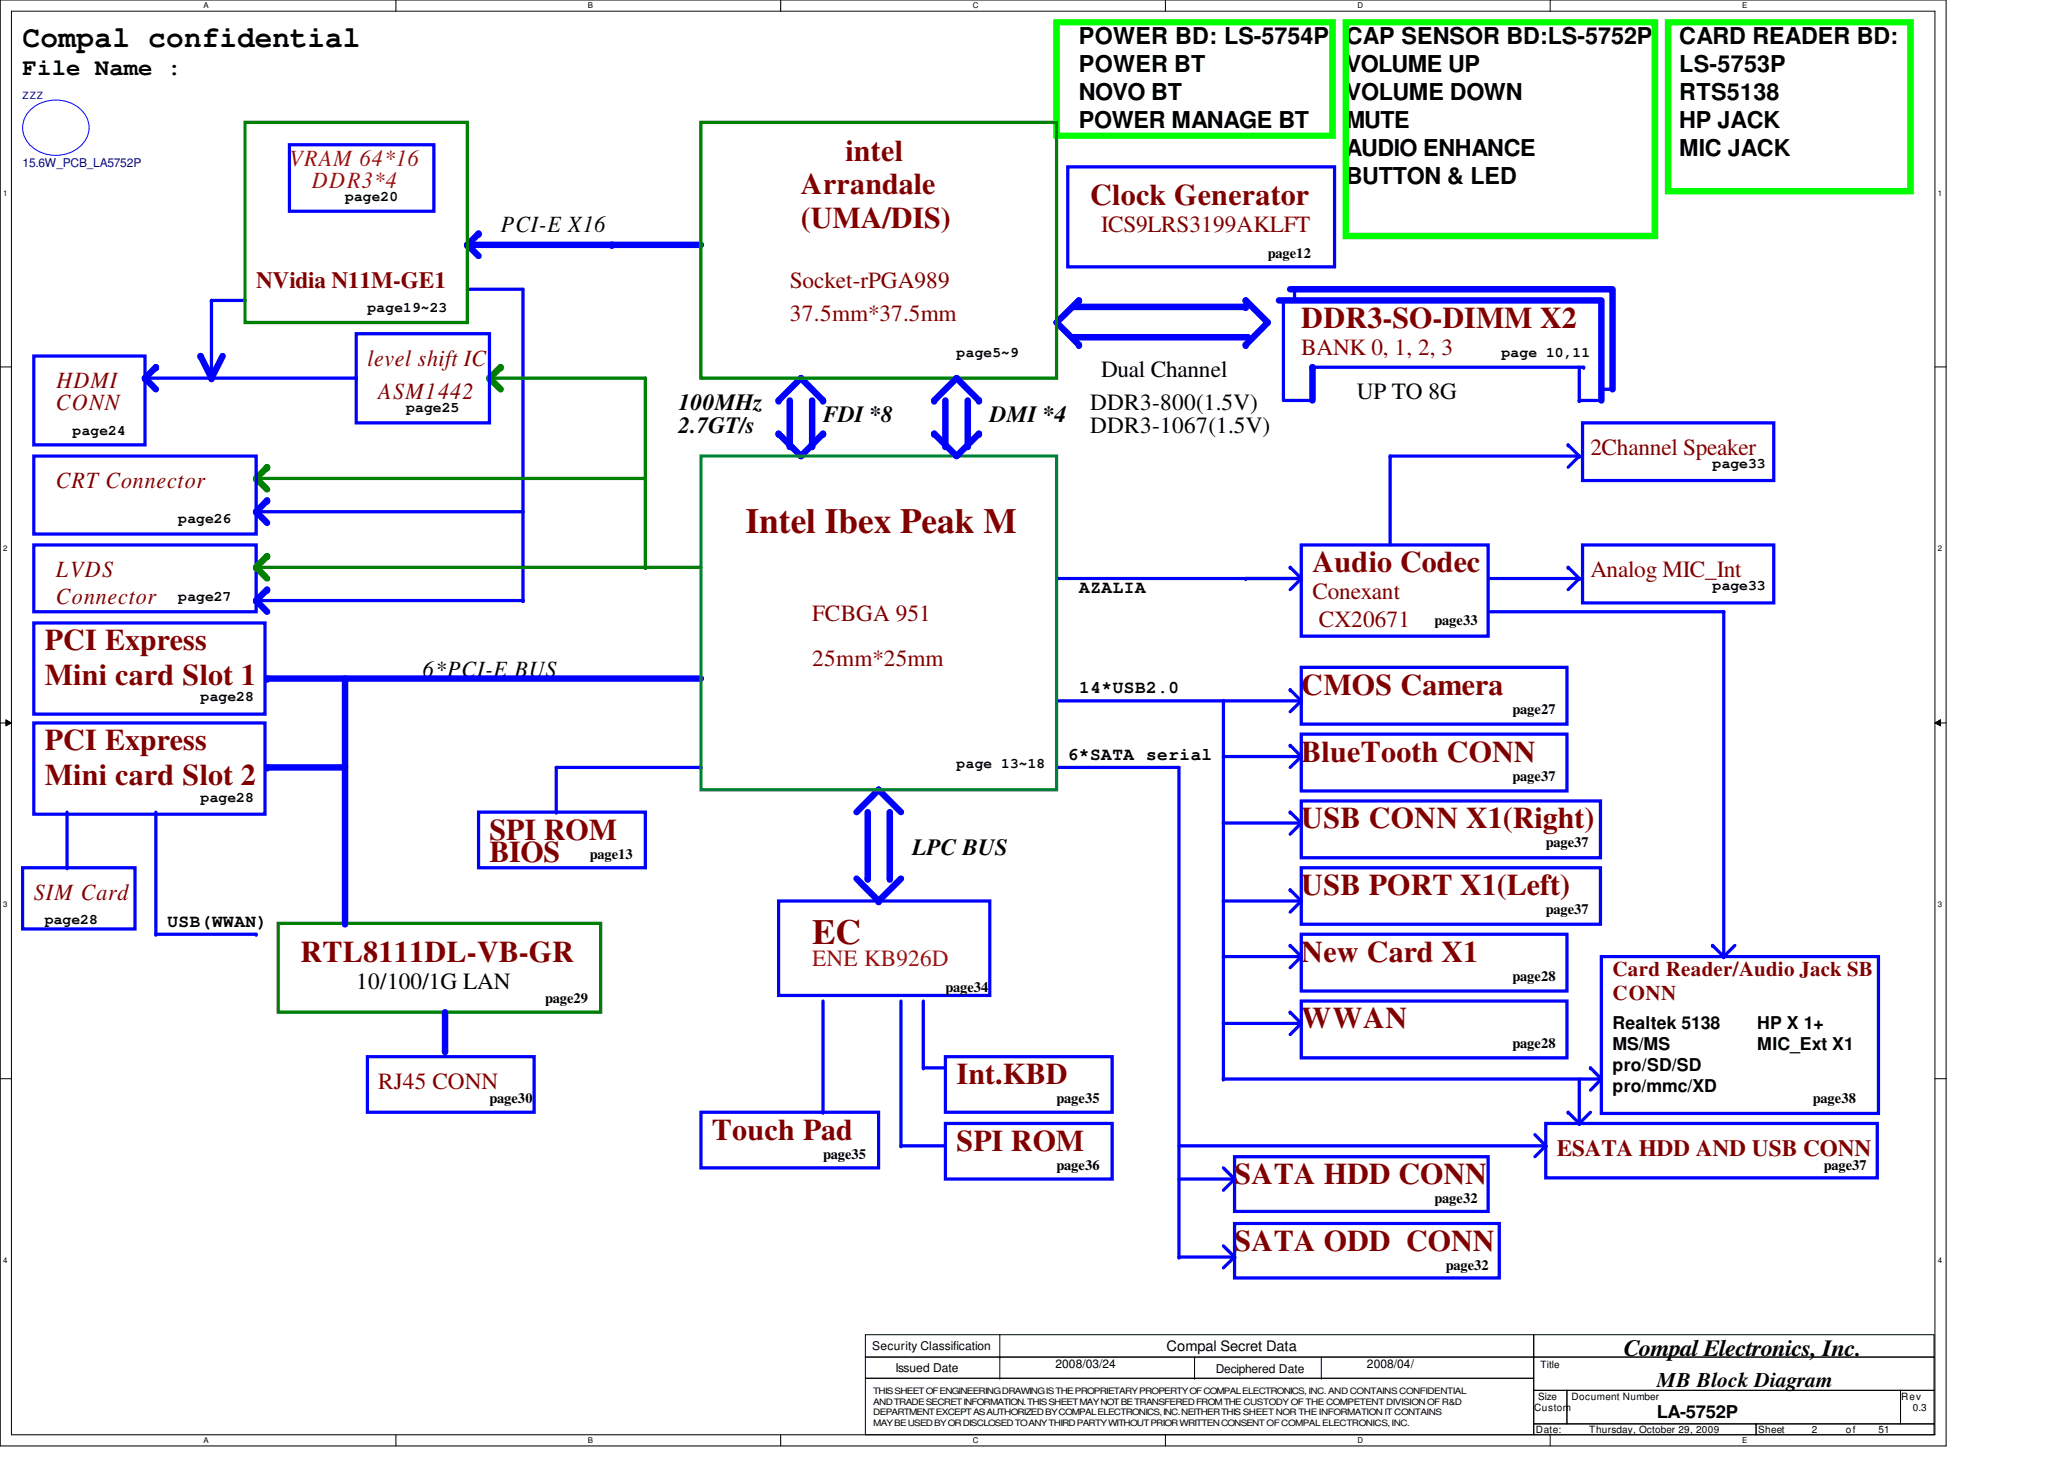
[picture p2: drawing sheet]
<svg xmlns="http://www.w3.org/2000/svg" width="297mm" height="210mm" viewBox="0 0 297 210" stroke-linecap="round" stroke-linejoin="round" font-family="sans-serif">
<path d="M0 0h280.1v208h-280.1zM1.6 1.6h276.9v204.8h-276.9z" fill="none" stroke="#000" stroke-width=".14"/>
<g fill="#fff">
<path d="M29.3 .2h.7v1.2h-.7z"/>
<path d="M29.3 206.6h.7v1.2h-.7z"/>
</g>
<path d="M57 0v1.6M57 206.4v1.6" fill="none" stroke="#000" stroke-width=".14"/>
<g fill="#fff">
<path d="M84.6 .2h.7v1.2h-.7z"/>
<path d="M84.6 206.6h.7v1.2h-.7z"/>
</g>
<path d="M112.3 0v1.6M112.3 206.4v1.6" fill="none" stroke="#000" stroke-width=".14"/>
<g fill="#fff">
<path d="M140 .2h.8v1.2h-.8z"/>
<path d="M140 206.6h.8v1.2h-.8z"/>
</g>
<path d="M167.7 0v1.6M167.7 206.4v1.6" fill="none" stroke="#000" stroke-width=".14"/>
<g fill="#fff">
<path d="M195.4 .2h.7v1.2h-.7z"/>
<path d="M195.4 206.6h.7v1.2h-.7z"/>
</g>
<path d="M223.1 0v1.6M223.1 206.4v1.6" fill="none" stroke="#000" stroke-width=".14"/>
<g fill="#fff">
<path d="M250.7 .2h.8v1.2h-.8z"/>
<path d="M250.7 206.6h.8v1.2h-.8z"/>
<path d="M.5 27.2h.6v1.2h-.6z"/>
<path d="M278.9 27.2h.6v1.2h-.6z"/>
<path d="M.5 78.4h.6v1.1h-.6z"/>
<path d="M278.9 78.4h.6v1.1h-.6z"/>
</g>
<path d="M0 52.8h1.6M278.5 52.8h1.6" fill="none" stroke="#000" stroke-width=".14"/>
<g fill="#fff">
<path d="M.5 129.6h.6v1.2h-.6z"/>
<path d="M278.9 129.6h.6v1.2h-.6z"/>
</g>
<path d="M0 104h1.6M.8 103.5l.8 .5-.8 .4zM278.5 104l.8-.5v.9zM278.5 104h1.6" fill="none" stroke="#000" stroke-width=".14"/>
<path d="M.8 103.5l.8 .5-.8 .4zM278.5 104l.8-.5v.9z" fill="#000"/>
<g fill="#fff">
<path d="M.5 180.8h.6v1.1h-.6z"/>
<path d="M278.9 180.8h.6v1.1h-.6z"/>
</g>
<g fill="none" stroke="#000" stroke-width=".14">
<path d="M0 155.2h1.6M278.5 155.2h1.6M124.5 192h96.2v3.2h-96.2zM124.5 195.2h96.2v3.1h-96.2zM124.5 198.3h96.2v8.1h-96.2zM143.9 195.2h.1M143.9 198.3h.1M143.9 192v6.3M171.9 198.3h.1M171.9 195.2v3.1M190.2 198.3h.1M190.2 195.2v3.1"/>
<path d="M220.7 192h57.6v3.2h-57.6zM220.7 195.2h57.6v4.8h-57.6zM220.7 200h4.8v4.9h-4.8zM220.7 204.9h32v1.5h-32zM225.5 200h48v4.9h-48zM252.7 204.9h25.6v1.5h-25.6zM273.5 200h4.8v4.9h-4.8z"/>
</g>
<path d="M41.7 20.8h20.7v9.6h-20.7zM75.3 41.6v44.8" fill="none" stroke="#00f" stroke-width=".47"/>
<circle cx="75.3" cy="86.4" r=".23" fill="#00f"/>
<path d="M36.9 86.4l1.5 1.6" fill="none" stroke="#00f" stroke-width=".93"/>
<circle cx="36.9" cy="86.4" r=".47" fill="#00f"/>
<path d="M36.9 86.4h38.4" fill="none" stroke="#00f" stroke-width=".47"/>
<circle cx="75.3" cy="86.4" r=".23" fill="#00f"/>
<path d="M38.4 84.8l-1.5 1.6" fill="none" stroke="#00f" stroke-width=".93"/>
<circle cx="38.4" cy="84.8" r=".47" fill="#00f"/>
<path d="M67.3 35.2h20.7" fill="none" stroke="#00f" stroke-width=".93"/>
<circle cx="67.3" cy="35.2" r=".47" fill="#00f"/>
<path d="M80 110.4h20.9" fill="none" stroke="#00f" stroke-width=".47"/>
<circle cx="100.9" cy="110.4" r=".23" fill="#00f"/>
<path d="M68.9 116.8h24v8h-24zM80 110.4v6.4" fill="none" stroke="#00f" stroke-width=".47"/>
<circle cx="80" cy="116.8" r=".23" fill="#00f"/>
<path d="M200.1 65.6h27.2" fill="none" stroke="#00f" stroke-width=".47"/>
<circle cx="227.3" cy="65.6" r=".23" fill="#00f"/>
<path d="M227.3 65.6l-1.6 1.6" fill="none" stroke="#00f" stroke-width=".47"/>
<circle cx="227.3" cy="65.6" r=".23" fill="#00f"/>
<path d="M225.7 64l1.6 1.6" fill="none" stroke="#00f" stroke-width=".47"/>
<circle cx="225.7" cy="64" r=".23" fill="#00f"/>
<path d="M200.1 65.6v12.8" fill="none" stroke="#00f" stroke-width=".47"/>
<circle cx="200.1" cy="65.6" r=".23" fill="#00f"/>
<path d="M67.3 41.6h8" fill="none" stroke="#00f" stroke-width=".47"/>
<circle cx="67.3" cy="41.6" r=".23" fill="#00f"/>
<path d="M4.9 51.2h16v12.8h-16zM220.9 163.2l1.6 1.6M222.5 161.6h47.7v7.9h-47.7z" fill="none" stroke="#00f" stroke-width=".47"/>
<circle cx="222.5" cy="164.8" r=".23" fill="#00f"/>
<path d="M222.5 164.8l-1.6 1.6" fill="none" stroke="#00f" stroke-width=".47"/>
<circle cx="222.5" cy="164.8" r=".23" fill="#00f"/>
<path d="M169.7 164.8h52.8" fill="none" stroke="#00f" stroke-width=".47"/>
<circle cx="222.5" cy="164.8" r=".23" fill="#00f"/>
<path d="M225.7 160l1.6 1.6" fill="none" stroke="#00f" stroke-width=".47"/>
<circle cx="225.7" cy="160" r=".23" fill="#00f"/>
<path d="M227.3 155.2v6.4" fill="none" stroke="#00f" stroke-width=".47"/>
<circle cx="227.3" cy="161.6" r=".23" fill="#00f"/>
<path d="M228.9 160l-1.6 1.6" fill="none" stroke="#00f" stroke-width=".47"/>
<circle cx="227.3" cy="161.6" r=".23" fill="#00f"/>
<path d="M187.3 124.8h43v8.2h-43zM187.3 129.6l-1.6 1.6" fill="none" stroke="#00f" stroke-width=".47"/>
<circle cx="187.3" cy="129.6" r=".23" fill="#00f"/>
<path d="M176.1 129.6h11.2" fill="none" stroke="#00f" stroke-width=".47"/>
<circle cx="187.3" cy="129.6" r=".23" fill="#00f"/>
<path d="M185.7 128l1.6 1.6" fill="none" stroke="#00f" stroke-width=".47"/>
<circle cx="185.7" cy="128" r=".23" fill="#00f"/>
<path d="M88 35.2h12.9" fill="none" stroke="#00f" stroke-width=".93"/>
<circle cx="88" cy="35.2" r=".47" fill="#00f"/>
<path d="M22.4 116.8v17.6" fill="none" stroke="#00f" stroke-width=".47"/>
<circle cx="22.4" cy="134.4" r=".23" fill="#00f"/>
<path d="M22.4 134.4h14.5" fill="none" stroke="#00f" stroke-width=".47"/>
<circle cx="36.9" cy="134.4" r=".23" fill="#00f"/>
<path d="M177.7 180.8l-1.6 1.6" fill="none" stroke="#00f" stroke-width=".47"/>
<circle cx="177.7" cy="180.8" r=".23" fill="#00f"/>
<path d="M176.1 179.2l1.6 1.6" fill="none" stroke="#00f" stroke-width=".47"/>
<circle cx="177.7" cy="180.8" r=".23" fill="#00f"/>
<path d="M176.1 168l1.6 1.6" fill="none" stroke="#00f" stroke-width=".47"/>
<circle cx="177.7" cy="169.6" r=".23" fill="#00f"/>
<path d="M177.7 169.6l-1.6 1.6" fill="none" stroke="#00f" stroke-width=".47"/>
<circle cx="177.7" cy="169.6" r=".23" fill="#00f"/>
<path d="M169.7 169.6h8" fill="none" stroke="#00f" stroke-width=".47"/>
<circle cx="177.7" cy="169.6" r=".23" fill="#00f"/>
<path d="M169.7 180.8h8" fill="none" stroke="#00f" stroke-width=".47"/>
<circle cx="177.7" cy="180.8" r=".23" fill="#00f"/>
<path d="M169.7 110.4v70.4M177.7 166.4h36.5v7.9h-36.5zM177.7 176h38.1v7.9h-38.1z" fill="none" stroke="#00f" stroke-width=".47"/>
<circle cx="169.7" cy="180.8" r=".23" fill="#00f"/>
<path d="M38.4 97.6h62.5" fill="none" stroke="#00f" stroke-width=".93"/>
<circle cx="38.4" cy="97.6" r=".47" fill="#00f"/>
<path d="M4.9 89.6h33.2v13.1h-33.2z" fill="none" stroke="#00f" stroke-width=".47"/>
<path d="M128.1 116.8v9.6" fill="none" stroke="#00f" stroke-width=".93"/>
<circle cx="128.1" cy="126.4" r=".47" fill="#00f"/>
<path d="M240.1 3.2h34.9v24.3h-34.9z" fill="none" stroke="#0f0" stroke-width=".93"/>
<path d="M4.9 104h33.2v13.1h-33.2zM185.7 116.8l1.6 1.6M187.3 115.2h43v8.2h-43z" fill="none" stroke="#00f" stroke-width=".47"/>
<circle cx="185.7" cy="116.8" r=".23" fill="#00f"/>
<path d="M176.1 118.4h11.2" fill="none" stroke="#00f" stroke-width=".47"/>
<circle cx="187.3" cy="118.4" r=".23" fill="#00f"/>
<path d="M187.3 118.4l-1.6 1.6" fill="none" stroke="#00f" stroke-width=".47"/>
<circle cx="187.3" cy="118.4" r=".23" fill="#00f"/>
<path d="M214.5 88h33.6" fill="none" stroke="#00f" stroke-width=".47"/>
<circle cx="248.1" cy="88" r=".23" fill="#00f"/>
<path d="M248.1 88v49.6" fill="none" stroke="#00f" stroke-width=".47"/>
<circle cx="248.1" cy="137.6" r=".23" fill="#00f"/>
<path d="M246.5 136l1.6 1.6" fill="none" stroke="#00f" stroke-width=".47"/>
<circle cx="246.5" cy="136" r=".23" fill="#00f"/>
<path d="M249.7 136l-1.6 1.6" fill="none" stroke="#00f" stroke-width=".47"/>
<circle cx="248.1" cy="137.6" r=".23" fill="#00f"/>
<path d="M124.9 116.8v9.6" fill="none" stroke="#00f" stroke-width=".93"/>
<circle cx="124.9" cy="126.4" r=".47" fill="#00f"/>
<path d="M126.4 113.6l-3.1 3.2" fill="none" stroke="#00f" stroke-width=".93"/>
<circle cx="126.4" cy="113.6" r=".47" fill="#00f"/>
<path d="M126.4 113.6l3.3 3.2" fill="none" stroke="#00f" stroke-width=".93"/>
<circle cx="126.4" cy="113.6" r=".47" fill="#00f"/>
<path d="M123.3 126.4l3.1 3.2" fill="none" stroke="#00f" stroke-width=".93"/>
<circle cx="126.4" cy="129.6" r=".47" fill="#00f"/>
<path d="M129.7 126.4l-3.3 3.2" fill="none" stroke="#00f" stroke-width=".93"/>
<circle cx="126.4" cy="129.6" r=".47" fill="#00f"/>
<path d="M153.7 24h38.4v14.4h-38.4zM52.9 152h24v8h-24zM136.1 152h24v8h-24zM100.9 160h25.5v8h-25.5zM136.1 161.6h24v8h-24z" fill="none" stroke="#00f" stroke-width=".47"/>
<path d="M40 132.8h46.4v12.8h-46.4z" fill="none" stroke="#008000" stroke-width=".47"/>
<path d="M32 51.2l-1.6 3.2" fill="none" stroke="#00f" stroke-width=".93"/>
<circle cx="30.4" cy="54.4" r=".47" fill="#00f"/>
<path d="M30.4 43.2v11.2" fill="none" stroke="#00f" stroke-width=".47"/>
<circle cx="30.4" cy="43.2" r=".23" fill="#00f"/>
<path d="M28.9 51.2l1.5 3.2" fill="none" stroke="#00f" stroke-width=".93"/>
<circle cx="28.9" cy="51.2" r=".47" fill="#00f"/>
<path d="M36.9 73.6l1.5 1.6" fill="none" stroke="#00f" stroke-width=".93"/>
<circle cx="36.9" cy="73.6" r=".47" fill="#00f"/>
<path d="M36.9 73.6h38.4" fill="none" stroke="#00f" stroke-width=".47"/>
<circle cx="75.3" cy="73.6" r=".23" fill="#00f"/>
<path d="M38.4 72l-1.5 1.6" fill="none" stroke="#00f" stroke-width=".93"/>
<circle cx="38.4" cy="72" r=".47" fill="#00f"/>
<path d="M20.9 54.4l1.5 1.6" fill="none" stroke="#00f" stroke-width=".93"/>
<circle cx="20.9" cy="54.4" r=".47" fill="#00f"/>
<path d="M20.9 54.4h30.4" fill="none" stroke="#00f" stroke-width=".47"/>
<circle cx="51.3" cy="54.4" r=".23" fill="#00f"/>
<path d="M22.4 52.8l-1.5 1.6" fill="none" stroke="#00f" stroke-width=".93"/>
<circle cx="22.4" cy="52.8" r=".47" fill="#00f"/>
<path d="M92.9 81.6h8" fill="none" stroke="#008000" stroke-width=".47"/>
<circle cx="92.9" cy="81.6" r=".23" fill="#008000"/>
<path d="M36.9 68.8h56" fill="none" stroke="#008000" stroke-width=".47"/>
<circle cx="92.9" cy="68.8" r=".23" fill="#008000"/>
<path d="M38.4 67.2l-1.5 1.6" fill="none" stroke="#008000" stroke-width=".93"/>
<circle cx="38.4" cy="67.2" r=".47" fill="#008000"/>
<path d="M36.9 68.8l1.5 1.6" fill="none" stroke="#008000" stroke-width=".93"/>
<circle cx="36.9" cy="68.8" r=".47" fill="#008000"/>
<path d="M70.4 54.4h22.5" fill="none" stroke="#008000" stroke-width=".47"/>
<circle cx="92.9" cy="54.4" r=".23" fill="#008000"/>
<path d="M72 52.8l-1.6 1.6" fill="none" stroke="#008000" stroke-width=".93"/>
<circle cx="72" cy="52.8" r=".47" fill="#008000"/>
<path d="M70.4 54.4l1.6 1.6" fill="none" stroke="#008000" stroke-width=".93"/>
<circle cx="70.4" cy="54.4" r=".47" fill="#008000"/>
<path d="M92.9 54.4v27.2" fill="none" stroke="#008000" stroke-width=".47"/>
<circle cx="92.9" cy="81.6" r=".23" fill="#008000"/>
<path d="M30.4 43.2h4.9M51.3 48h19.1v12.8h-19.1z" fill="none" stroke="#00f" stroke-width=".47"/>
<circle cx="30.4" cy="43.2" r=".23" fill="#00f"/>
<path d="M115.3 54.4l3.1 3.2" fill="none" stroke="#00f" stroke-width=".93"/>
<circle cx="118.4" cy="57.6" r=".47" fill="#00f"/>
<path d="M112.1 62.4l3.2 3.2" fill="none" stroke="#00f" stroke-width=".93"/>
<circle cx="112.1" cy="62.4" r=".47" fill="#00f"/>
<path d="M116.9 57.6v6.6" fill="none" stroke="#00f" stroke-width=".93"/>
<circle cx="116.9" cy="64.2" r=".47" fill="#00f"/>
<path d="M113.7 57.6v6.6" fill="none" stroke="#00f" stroke-width=".93"/>
<circle cx="113.7" cy="64.2" r=".47" fill="#00f"/>
<path d="M118.4 62.4l-3.1 3.2" fill="none" stroke="#00f" stroke-width=".93"/>
<circle cx="118.4" cy="62.4" r=".47" fill="#00f"/>
<path d="M115.3 54.4l-3.2 3.2" fill="none" stroke="#00f" stroke-width=".93"/>
<circle cx="112.1" cy="57.6" r=".47" fill="#00f"/>
<path d="M67.3 35.2l1.6 1.6" fill="none" stroke="#00f" stroke-width=".93"/>
<circle cx="67.3" cy="35.2" r=".47" fill="#00f"/>
<path d="M68.9 33.6l-1.6 1.6" fill="none" stroke="#00f" stroke-width=".93"/>
<circle cx="68.9" cy="33.6" r=".47" fill="#00f"/>
<path d="M227.3 83.2l-1.6 1.6" fill="none" stroke="#00f" stroke-width=".47"/>
<circle cx="227.3" cy="83.2" r=".23" fill="#00f"/>
<path d="M214.5 83.2h12.8" fill="none" stroke="#00f" stroke-width=".47"/>
<circle cx="227.3" cy="83.2" r=".23" fill="#00f"/>
<path d="M225.7 81.6l1.6 1.6" fill="none" stroke="#00f" stroke-width=".47"/>
<circle cx="225.7" cy="81.6" r=".23" fill="#00f"/>
<path d="M227.7 78.4h27.6v8.3h-27.6zM185.7 136l1.6 1.6" fill="none" stroke="#00f" stroke-width=".47"/>
<circle cx="185.7" cy="136" r=".23" fill="#00f"/>
<path d="M176.1 137.6h11.2" fill="none" stroke="#00f" stroke-width=".47"/>
<circle cx="187.3" cy="137.6" r=".23" fill="#00f"/>
<path d="M187.3 137.6l-1.6 1.6" fill="none" stroke="#00f" stroke-width=".47"/>
<circle cx="187.3" cy="137.6" r=".23" fill="#00f"/>
<path d="M187.3 134.4h38.2v8.2h-38.2zM185.7 145.6l1.6 1.6" fill="none" stroke="#00f" stroke-width=".47"/>
<circle cx="185.7" cy="145.6" r=".23" fill="#00f"/>
<path d="M176.1 147.2h11.2" fill="none" stroke="#00f" stroke-width=".47"/>
<circle cx="187.3" cy="147.2" r=".23" fill="#00f"/>
<path d="M187.3 147.2l-1.6 1.6" fill="none" stroke="#00f" stroke-width=".47"/>
<circle cx="187.3" cy="147.2" r=".23" fill="#00f"/>
<path d="M187.3 144h38.2v8.2h-38.2zM228.9 153.6l1.6 1.6" fill="none" stroke="#00f" stroke-width=".47"/>
<circle cx="228.9" cy="153.6" r=".23" fill="#00f"/>
<path d="M176.1 155.2h54.4" fill="none" stroke="#00f" stroke-width=".47"/>
<circle cx="230.5" cy="155.2" r=".23" fill="#00f"/>
<path d="M230.5 155.2l-1.6 1.6" fill="none" stroke="#00f" stroke-width=".47"/>
<circle cx="230.5" cy="155.2" r=".23" fill="#00f"/>
<path d="M9.6 116.8v8M3.3 124.8h16.1v8.8h-16.1z" fill="none" stroke="#00f" stroke-width=".47"/>
<circle cx="9.6" cy="124.8" r=".23" fill="#00f"/>
<path d="M185.7 107.2l1.6 1.6M230.5 137.6h39.8v22.6h-39.8z" fill="none" stroke="#00f" stroke-width=".47"/>
<path d="M152.1 3.2h39.7v16.3h-39.7zM193.7 3.2h44.5v30.8h-44.5z" fill="none" stroke="#0f0" stroke-width=".93"/>
<circle cx="185.7" cy="107.2" r=".23" fill="#00f"/>
<path d="M187.3 108.8l-1.6 1.6" fill="none" stroke="#00f" stroke-width=".47"/>
<circle cx="187.3" cy="108.8" r=".23" fill="#00f"/>
<path d="M176.1 108.8h11.2" fill="none" stroke="#00f" stroke-width=".47"/>
<circle cx="187.3" cy="108.8" r=".23" fill="#00f"/>
<path d="M185.7 99.2l1.6 1.6" fill="none" stroke="#00f" stroke-width=".47"/>
<circle cx="185.7" cy="99.2" r=".23" fill="#00f"/>
<path d="M187.3 100.8l-1.6 1.6" fill="none" stroke="#00f" stroke-width=".47"/>
<circle cx="187.3" cy="100.8" r=".23" fill="#00f"/>
<path d="M176.1 100.8h11.2" fill="none" stroke="#00f" stroke-width=".47"/>
<circle cx="187.3" cy="100.8" r=".23" fill="#00f"/>
<path d="M187.3 78.4h26.9v13.1h-26.9zM185.7 81.6l1.6 1.6M187.3 96h38.2v8.2h-38.2zM187.3 105.6h38.2v8.2h-38.2z" fill="none" stroke="#00f" stroke-width=".47"/>
<circle cx="185.7" cy="81.6" r=".23" fill="#00f"/>
<path d="M187.3 83.2l-1.6 1.6" fill="none" stroke="#00f" stroke-width=".47"/>
<circle cx="187.3" cy="83.2" r=".23" fill="#00f"/>
<path d="M227.7 60.8h27.6v8.3h-27.6zM179.3 83.2h8" fill="none" stroke="#00f" stroke-width=".47"/>
<circle cx="179.3" cy="83.2" r=".23" fill="#00f"/>
<path d="M4.9 65.6h32v11.2h-32zM4.9 78.4h32v9.6h-32zM129.7 144v20.8" fill="none" stroke="#00f" stroke-width=".47"/>
<circle cx="129.7" cy="164.8" r=".23" fill="#00f"/>
<path d="M118.4 144v16" fill="none" stroke="#00f" stroke-width=".47"/>
<circle cx="118.4" cy="160" r=".23" fill="#00f"/>
<path d="M129.7 164.8h6.4" fill="none" stroke="#00f" stroke-width=".47"/>
<circle cx="136.1" cy="164.8" r=".23" fill="#00f"/>
<path d="M132.9 153.6h3.2" fill="none" stroke="#00f" stroke-width=".47"/>
<circle cx="136.1" cy="153.6" r=".23" fill="#00f"/>
<path d="M112.1 129.6h30.3v13.6h-30.3zM132.9 144v9.6" fill="none" stroke="#00f" stroke-width=".47"/>
<circle cx="132.9" cy="153.6" r=".23" fill="#00f"/>
<path d="M152.1 110.4h17.6" fill="none" stroke="#00f" stroke-width=".47"/>
<circle cx="152.1" cy="110.4" r=".23" fill="#00f"/>
<path d="M154.5 48.5h25.1" fill="none" stroke="#00f" stroke-width=".93"/>
<circle cx="179.6" cy="48.5" r=".47" fill="#00f"/>
<path d="M152.1 46.4l3.2 3.2" fill="none" stroke="#00f" stroke-width=".93"/>
<circle cx="155.3" cy="49.6" r=".47" fill="#00f"/>
<path d="M184.7 43.2v14.4h4.2M230.5 56h1.6" fill="none" stroke="#00f" stroke-width=".47"/>
<circle cx="232.1" cy="56" r=".23" fill="#00f"/>
<path d="M184.1 43.2h46.4v14.4" fill="none" stroke="#00f" stroke-width=".93"/>
<path d="M227.3 57.6h3.2" fill="none" stroke="#00f" stroke-width=".47"/>
<circle cx="227.3" cy="57.6" r=".23" fill="#00f"/>
<path d="M155.3 43.2l-3.2 3.2" fill="none" stroke="#00f" stroke-width=".93"/>
<circle cx="155.3" cy="43.2" r=".47" fill="#00f"/>
<path d="M188.9 52.8v4.8" fill="none" stroke="#00f" stroke-width=".93"/>
<circle cx="188.9" cy="52.8" r=".47" fill="#00f"/>
<path d="M182.5 46.4l-3.2 3.2" fill="none" stroke="#00f" stroke-width=".93"/>
<circle cx="179.3" cy="49.6" r=".47" fill="#00f"/>
<path d="M179.3 43.2l3.2 3.2" fill="none" stroke="#00f" stroke-width=".93"/>
<circle cx="179.3" cy="43.2" r=".47" fill="#00f"/>
<path d="M186.3 41.6v1.6" fill="none" stroke="#00f" stroke-width=".47"/>
<circle cx="186.3" cy="43.2" r=".23" fill="#00f"/>
<path d="M154.5 44.2h24.8" fill="none" stroke="#00f" stroke-width=".93"/>
<circle cx="179.3" cy="44.2" r=".47" fill="#00f"/>
<path d="M227.3 52.8v4.8" fill="none" stroke="#00f" stroke-width=".47"/>
<circle cx="227.3" cy="57.6" r=".23" fill="#00f"/>
<path d="M185.7 41.6h46.4v14.4" fill="none" stroke="#00f" stroke-width=".93"/>
<path d="M188.9 52.8h39" fill="none" stroke="#00f" stroke-width=".47"/>
<circle cx="227.9" cy="52.8" r=".23" fill="#00f"/>
<path d="M49.7 97.6v35.2" fill="none" stroke="#00f" stroke-width=".93"/>
<circle cx="49.7" cy="132.8" r=".47" fill="#00f"/>
<path d="M152.1 100.8h24" fill="none" stroke="#00f" stroke-width=".47"/>
<circle cx="176.1" cy="100.8" r=".23" fill="#00f"/>
<path d="M176.1 100.8v54.4" fill="none" stroke="#00f" stroke-width=".47"/>
<circle cx="176.1" cy="155.2" r=".23" fill="#00f"/>
<path d="M152.1 83.2h35.2" fill="none" stroke="#00f" stroke-width=".47"/>
<circle cx="187.3" cy="83.2" r=".23" fill="#00f"/>
<path d="M100.9 17.6h51.2v36.8h-51.2z" fill="none" stroke="#008000" stroke-width=".47"/>
<path d="M100.9 65.6h51.2v48h-51.2z" fill="none" stroke="#008040" stroke-width=".47"/>
<path d="M137.7 54.4l3.2 3.2" fill="none" stroke="#00f" stroke-width=".93"/>
<circle cx="140.9" cy="57.6" r=".47" fill="#00f"/>
<path d="M134.4 62.4l3.3 3.2" fill="none" stroke="#00f" stroke-width=".93"/>
<circle cx="134.4" cy="62.4" r=".47" fill="#00f"/>
<path d="M139.3 57.6v6.6" fill="none" stroke="#00f" stroke-width=".93"/>
<circle cx="139.3" cy="64.2" r=".47" fill="#00f"/>
<path d="M136.1 57.6v6.6" fill="none" stroke="#00f" stroke-width=".93"/>
<circle cx="136.1" cy="64.2" r=".47" fill="#00f"/>
<path d="M140.9 62.4l-3.2 3.2" fill="none" stroke="#00f" stroke-width=".93"/>
<circle cx="140.9" cy="62.4" r=".47" fill="#00f"/>
<path d="M137.7 54.4l-3.3 3.2" fill="none" stroke="#00f" stroke-width=".93"/>
<circle cx="134.4" cy="57.6" r=".47" fill="#00f"/>
<path d="M64 145.6v5.6" fill="none" stroke="#00f" stroke-width=".93"/>
<circle cx="64" cy="151.2" r=".47" fill="#00f"/>
<path d="M35.3 17.6h32v28.8h-32z" fill="none" stroke="#008000" stroke-width=".47"/>
<path d="M38.4 110.4h11.3" fill="none" stroke="#00f" stroke-width=".93"/>
<circle cx="38.4" cy="110.4" r=".47" fill="#00f"/>
<path d="M36.9 81.6l1.5 1.6" fill="none" stroke="#008000" stroke-width=".93"/>
<circle cx="36.9" cy="81.6" r=".47" fill="#008000"/>
<path d="M36.9 81.6h56" fill="none" stroke="#008000" stroke-width=".47"/>
<circle cx="92.9" cy="81.6" r=".23" fill="#008000"/>
<path d="M38.4 80l-1.5 1.6" fill="none" stroke="#008000" stroke-width=".93"/>
<circle cx="38.4" cy="80" r=".47" fill="#008000"/>
<path d="M4.4 15.8a5.4 5.4 0 0 1 7.8 .6 3.5 3.5 0 0 1-1.1 5 5.2 5.2 0 0 1-7.5-1.7 3.5 3.5 0 0 1 .8-3.9z" fill="none" stroke="#00f" stroke-width=".14"/>
<g font-size="5.1" fill="#800000">
<text x="107.3" y="76.6">Intel Ibex Peak M</text>
<text x="116.9" y="135.8">EC</text>
</g>
<text font-size="4.3" x="3.3" y="6.8">Compal confidential</text>
<g font-size="4.3" fill="#800000">
<text x="121.7" y="23.2">intel</text>
<text x="115.3" y="27.9">Arrandale</text>
<text x="156.9" y="29.5">Clock Generator</text>
<text x="115.3" y="32.8">(UMA/DIS)</text>
<text x="187.3" y="47.2">DDR3-SO-DIMM X2</text>
<text x="188.9" y="82.3">Audio Codec</text>
<text x="6.4" y="93.6">PCI Express</text>
<text x="6.4" y="98.6">Mini card Slot 1</text>
<text x="187.3" y="99.9">CMOS Camera</text>
<text x="6.4" y="107.9">PCI Express</text>
<text x="6.4" y="113">Mini card Slot 2</text>
<text x="187.3" y="109.6">BlueTooth CONN</text>
<text x="187.3" y="119.2">USB CONN X1(Right)</text>
<text x="70.4" y="120.8">SPI ROM</text>
<text x="70.4" y="124">BIOS</text>
<text x="187.3" y="128.8">USB PORT X1(Left)</text>
<text x="43.3" y="138.3">RTL8111DL-VB-GR</text>
<text x="187.3" y="138.3">New Card X1</text>
<text x="187.3" y="148">WWAN</text>
<text x="137.7" y="156">Int.KBD</text>
<text x="102.4" y="164">Touch Pad</text>
<text x="137.7" y="165.6">SPI ROM</text>
<text x="177.7" y="170.3">SATA HDD CONN</text>
<text x="177.7" y="180">SATA ODD CONN</text>
</g>
<g font-size="3.3">
<text x="3.3" y="10.8">File Name :</text>
<text x="155.3" y="6.3">POWER BD: LS-5754P</text>
<text x="155.3" y="10.4">POWER BT</text>
<text x="193.7" y="6.3">CAP SENSOR BD:LS-5752P</text>
<text x="193.7" y="10.4">VOLUME UP</text>
<text x="241.7" y="6.3">CARD READER BD:</text>
<text x="241.7" y="10.4">LS-5753P</text>
<text x="155.3" y="14.4">NOVO BT</text>
<text x="193.7" y="14.4">VOLUME DOWN</text>
<text x="241.7" y="14.4">RTS5138</text>
<text x="155.3" y="18.4">POWER MANAGE BT</text>
<text x="193.7" y="18.4">MUTE</text>
<text x="193.7" y="22.4">AUDIO ENHANCE</text>
<text x="241.7" y="18.4">HP JACK</text>
<text x="241.7" y="22.4">MIC JACK</text>
<text x="193.7" y="26.5">BUTTON &amp; LED</text>
<text x="72.1" y="33.4">PCI-E X16</text>
<text x="97.7" y="59.1">100MHz</text>
<text x="156.9" y="59">DDR3-800(1.5V)</text>
<text x="158.5" y="54.2">Dual Channel</text>
<text x="195.3" y="57.4">UP TO 8G</text>
<text x="97.7" y="62.3">2.7GT/s</text>
<text x="118.4" y="60.7">FDI *8</text>
<text x="142.4" y="60.7">DMI *4</text>
<text x="156.9" y="62.2">DDR3-1067(1.5V)</text>
<text x="60.9" y="97.4">6*PCI-E BUS</text>
<text x="131.3" y="123.1">LPC BUS</text>
<text x="51.3" y="142.2">10/100/1G LAN</text>
<text x="233.7" y="195.1">Compal Electronics, Inc.</text>
</g>
<g font-size="3.3" fill="#f00">
<text x="41.7" y="23.8">VRAM 64*16</text>
<text x="44.9" y="27">DDR3*4</text>
<text x="116.9" y="139">ENE KB926D</text>
</g>
<g font-size="3.3" fill="#800000">
<text x="158.5" y="33.4">ICS9LRS3199AKLFT</text>
<text x="36.9" y="41.5">NVidia N11M-GE1</text>
<text x="113.7" y="41.4">Socket-rPGA989</text>
<text x="113.7" y="46.2">37.5mm*37.5mm</text>
<text x="52.9" y="52.6">level shift IC</text>
<text x="187.3" y="51">BANK 0, 1, 2, 3</text>
<text x="8" y="59">CONN</text>
<text x="8.1" y="55.8">HDMI</text>
<text x="54.4" y="57.4">ASM1442</text>
<text x="228.9" y="65.4">2Channel Speaker</text>
<text x="8" y="70.2">CRT Connector</text>
<text x="8" y="83">LVDS</text>
<text x="228.9" y="83">Analog MIC_Int</text>
<text x="8" y="87">Connector</text>
<text x="116.9" y="89.4">FCBGA 951</text>
<text x="188.9" y="86.2">Conexant</text>
<text x="116.9" y="95.8">25mm*25mm</text>
<text x="189.8" y="90.2">CX20671</text>
<text x="4.9" y="129.4">SIM Card</text>
<text x="54.4" y="156.6">RJ45 CONN</text>
<text x="224.1" y="166.3">ESATA HDD AND USB CONN</text>
</g>
<g font-size="3" fill="#800000">
<text x="232.1" y="140.4">Card Reader/Audio Jack SB</text>
<text x="232.1" y="143.9">CONN</text>
</g>
<text font-size="3" x="238.5" y="199.6">MB Block Diagram</text>
<g font-size="2.5">
<text x="155.3" y="85.3">AZALIA</text>
<text x="155.3" y="99.7">14*USB2.0</text>
<text x="153.7" y="109.3">6*SATA serial</text>
<text x="24.1" y="133.3">USB(WWAN)</text>
<text x="232.1" y="148">Realtek 5138</text>
<text x="252.9" y="148">HP X 1+</text>
<text x="232.1" y="151">MS/MS</text>
<text x="232.1" y="154.1">pro/SD/SD</text>
<text x="252.9" y="151">MIC_Ext X1</text>
<text x="232.1" y="157.1">pro/mmc/XD</text>
<text x="238.5" y="204">LA-5752P</text>
</g>
<g font-size="2.1">
<text x="49.7" y="28.9">page20</text>
<text x="182.5" y="37.1">page12</text>
<text x="52.9" y="44.9">page19~23</text>
<text x="137.7" y="51.3">page5~9</text>
<text x="216.1" y="51.3">page 10,11</text>
<text x="58.5" y="59.3">page25</text>
<text x="10.5" y="62.5">page24</text>
<text x="246.5" y="67.3">page33</text>
<text x="25.7" y="75.3">page26</text>
<text x="25.7" y="86.5">page27</text>
<text x="206.5" y="89.9">page33</text>
<text x="246.5" y="84.9">page33</text>
<text x="28.9" y="100.9">page28</text>
<text x="217.7" y="102.7">page27</text>
<text x="137.7" y="110.5">page 13~18</text>
<text x="217.7" y="112.3">page37</text>
<text x="28.9" y="115.3">page28</text>
<text x="84.9" y="123.5">page13</text>
<text x="222.5" y="121.9">page37</text>
<text x="222.5" y="131.5">page37</text>
<text x="6.4" y="132.9">page28</text>
<text x="136.1" y="142.7">page34</text>
<text x="217.7" y="141.1">page28</text>
<text x="78.4" y="144.3">page29</text>
<text x="217.7" y="150.7">page28</text>
<text x="70.4" y="158.7">page30</text>
<text x="152.1" y="158.7">page35</text>
<text x="260.9" y="158.7">page38</text>
<text x="118.4" y="166.8">page35</text>
<text x="152.1" y="168.3">page36</text>
<text x="206.5" y="173.1">page32</text>
<text x="262.5" y="168.3">page37</text>
<text x="208.1" y="182.8">page32</text>
<text x="167.9" y="194.4">Compal Secret Data</text>
</g>
<text font-size="1.7" fill="#000080" x="3.3" y="24">15.6W_PCB_LA5752P</text>
<g font-size="1.7">
<text x="125.5" y="194.3">Security Classification</text>
<text x="128.9" y="197.3">Issued Date</text>
<text x="151.9" y="196.8">2008/03/24</text>
<text x="175" y="197.5">Deciphered Date</text>
<text x="196.7" y="196.8">2008/04/</text>
</g>
<text font-size="1.4" fill="#000080" x="3.3" y="14.2">ZZZ</text>
<g font-size="1.4">
<text x="221.7" y="196.8">Title</text>
<text x="220.8" y="203">Custom</text>
<text x="221.4" y="201.4">Size</text>
<text x="226.1" y="201.4">Document Number</text>
<text x="273.6" y="201.4">Rev</text>
<text x="275.3" y="203">0.3</text>
<text x="221" y="206.2">Date:</text>
<text x="228.7" y="206.2">Thursday, October 29, 2009</text>
<text x="253" y="206.2">Sheet</text>
<text x="260.7" y="206.2">2</text>
<text x="265.6" y="206.2">of</text>
<text x="270.3" y="206.2">51</text>
</g>
<g font-size="1.3">
<text x="125.7" y="200.6">THIS SHEET OF ENGINEERING DRAWING IS THE PROPRIETARY PROPERTY OF COMPAL ELECTRONICS, INC. AND CONTAINS CONFIDENTIAL</text>
<text x="125.7" y="202.1">AND TRADE SECRET INFORMATION. THIS SHEET MAY NOT BETRANSFERED FROM THE CUSTODY OF THE COMPETENT DIVISION OF R&amp;D</text>
<text x="125.7" y="203.6">DEPARTMENT EXCEPT AS AUTHORIZED BY COMPAL ELECTRONICS, INC. NEITHER THIS SHEET NOR THE INFORMATION IT CONTAINS</text>
<text x="125.7" y="205.1">MAY BE USED BY OR DISCLOSED TO ANY THIRD PARTY WITHOUT PRIOR WRITTEN CONSENT OF COMPAL ELECTRONICS, INC.</text>
</g>
<g font-size="1.1">
<text x="29.3" y="1.1">A</text>
<text x="84.6" y="1.1">B</text>
<text x="140" y="1.1">C</text>
<text x="195.4" y="1.1">D</text>
<text x="250.7" y="1.1">E</text>
<text x=".5" y="28.2">1</text>
<text x="278.9" y="28.2">1</text>
<text x=".5" y="79.3">2</text>
<text x="278.9" y="79.3">2</text>
<text x=".5" y="130.6">3</text>
<text x="278.9" y="130.6">3</text>
<text x=".5" y="181.7">4</text>
<text x="278.9" y="181.7">4</text>
<text x="29.3" y="207.6">A</text>
<text x="84.6" y="207.6">B</text>
<text x="140" y="207.6">C</text>
<text x="195.4" y="207.6">D</text>
<text x="250.7" y="207.6">E</text>
</g>
</svg>
